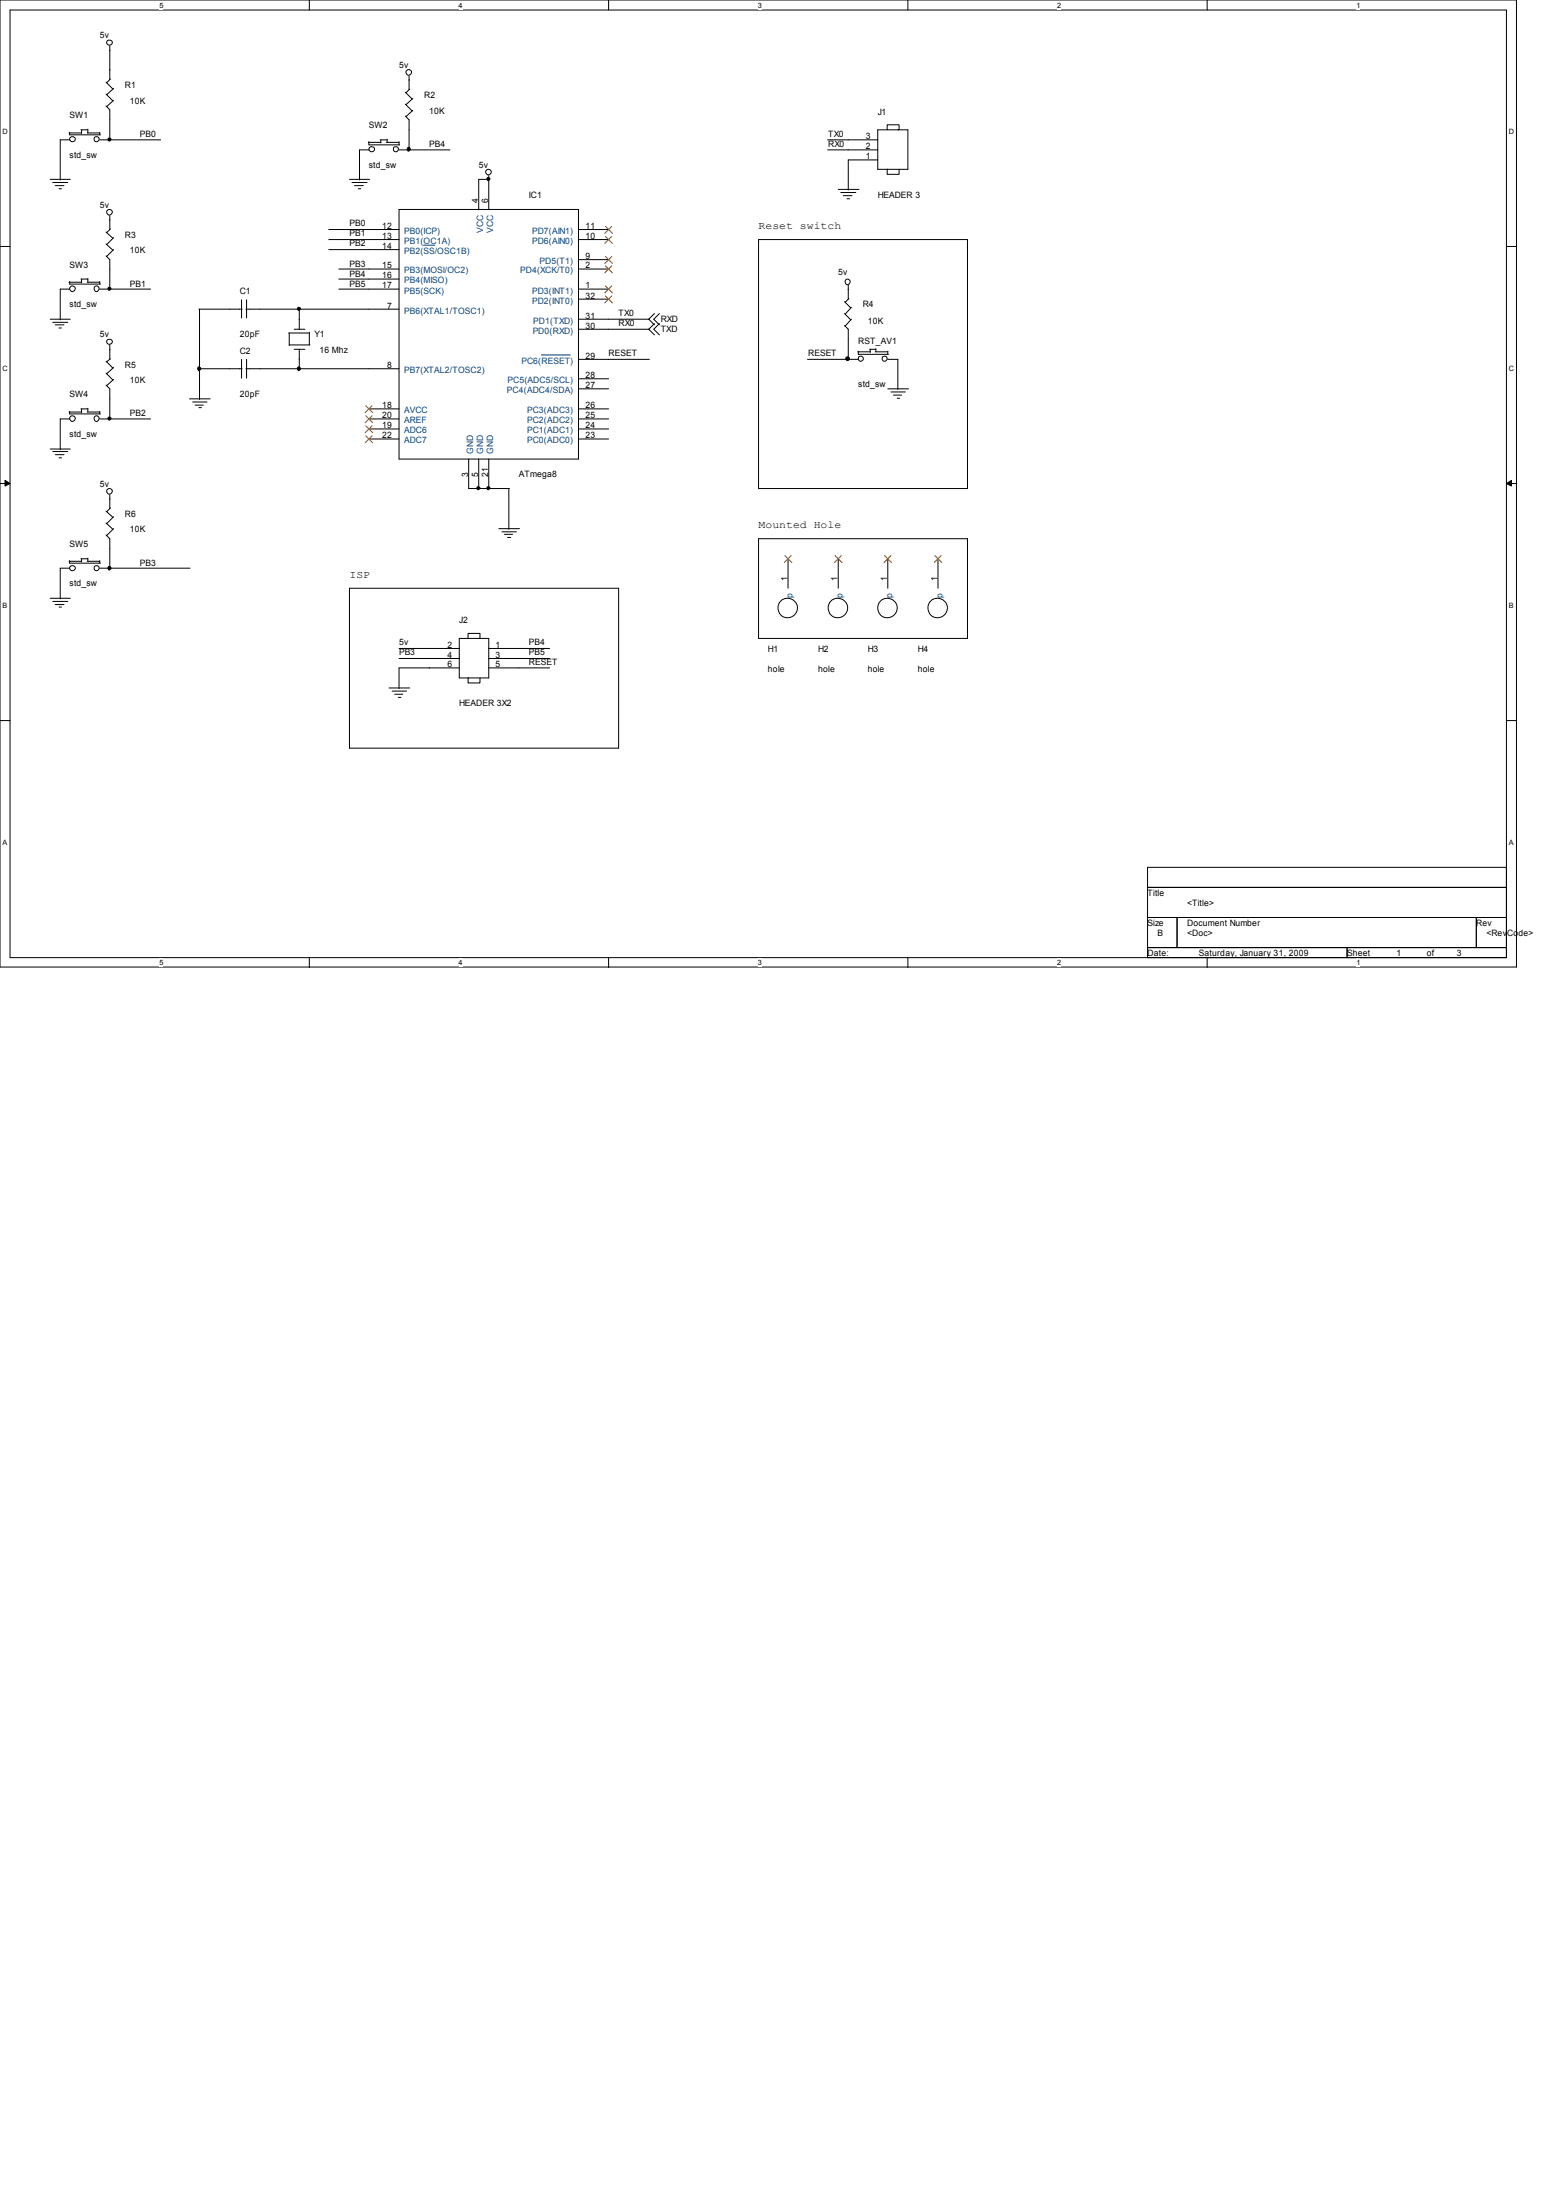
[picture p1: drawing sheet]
<svg xmlns="http://www.w3.org/2000/svg" width="210mm" height="297mm" viewBox="0 0 210 297" stroke-linecap="round" stroke-linejoin="round" font-family="sans-serif">
<path d="M0 0h204.6v130.6h-204.6zM1.4 1.4h201.9v127.9h-201.9z" fill="none" stroke="#000" stroke-width=".13"/>
<g fill="#fff">
<path d="M21.5 .2h.5v1.1h-.5z" fill-rule="evenodd"/>
<path d="M21.5 129.5h.5v1.1h-.5z" fill-rule="evenodd"/>
</g>
<path d="M41.7 0v1.4M41.7 129.3v1.3" fill="none" stroke="#000" stroke-width=".13"/>
<g fill="#fff">
<path d="M61.9 .2h.5v1.1h-.5z" fill-rule="evenodd"/>
<path d="M61.9 129.5h.5v1.1h-.5z" fill-rule="evenodd"/>
</g>
<path d="M82.1 0v1.4M82.1 129.3v1.3" fill="none" stroke="#000" stroke-width=".13"/>
<g fill="#fff">
<path d="M102.3 .2h.5v1.1h-.5z" fill-rule="evenodd"/>
<path d="M102.3 129.5h.5v1.1h-.5z" fill-rule="evenodd"/>
</g>
<path d="M122.5 0v1.4M122.5 129.3v1.3" fill="none" stroke="#000" stroke-width=".13"/>
<g fill="#fff">
<path d="M142.7 .2h.5v1.1h-.5z" fill-rule="evenodd"/>
<path d="M142.7 129.5h.5v1.1h-.5z" fill-rule="evenodd"/>
</g>
<path d="M162.9 0v1.4M162.9 129.3v1.3" fill="none" stroke="#000" stroke-width=".13"/>
<g fill="#fff">
<path d="M183 .2h.6v1.1h-.6z" fill-rule="evenodd"/>
<path d="M183 129.5h.6v1.1h-.6z" fill-rule="evenodd"/>
<path d="M.3 17.3h.6v1.1h-.6z" fill-rule="evenodd"/>
<path d="M203.6 17.3h.6v1.1h-.6z" fill-rule="evenodd"/>
<path d="M.3 49.2h.6v1.1h-.6z" fill-rule="evenodd"/>
<path d="M203.6 49.2h.6v1.1h-.6z" fill-rule="evenodd"/>
</g>
<path d="M0 33.3h1.4M203.3 33.3h1.3" fill="none" stroke="#000" stroke-width=".13"/>
<g fill="#fff">
<path d="M.3 81.2h.6v1.1h-.6z" fill-rule="evenodd"/>
<path d="M203.6 81.2h.6v1.1h-.6z" fill-rule="evenodd"/>
</g>
<path d="M0 65.3h1.4M203.3 65.3h1.3" fill="none" stroke="#000" stroke-width=".13"/>
<path d="M.7 64.9l.7 .4-.7 .3zM203.3 65.3l.7-.4v.7z" fill="#000" stroke="#000" stroke-width=".13"/>
<g fill="#fff">
<path d="M.3 113.2h.6v1.1h-.6z" fill-rule="evenodd"/>
<path d="M203.6 113.2h.6v1.1h-.6z" fill-rule="evenodd"/>
</g>
<g fill="none" stroke="#000" stroke-width=".13">
<path d="M9.3 17.9h1.7M9.4 17.9v.3h4.1M9.4 18.9h-1.3v5.4M10.9 17.5h1M11 17.5v.5M11.8 17.9h1.7M11.9 17.4v.5M13.5 17.9v.3M13.5 18.9h8.2M14.3 14.3l.5 .5v4.2M14.3 12.7l.9 .9M14.3 11.1l.9 .9"/>
<path d="M14.8 6.2v4.6M14.9 10.7l-.5 .5M15.3 13.5l-.9 .9M15.3 11.9l-.9 .9M49.7 19.2h1.7M49.8 19.1v.5h4.1M51.3 18.9h.9M51.4 18.9v.4M52.2 19.2h1.6M52.2 18.8v.4M53.8 19.1v.5M54.7 15.7l.5 .5v4.1"/>
<path d="M54.7 14.1l.9 .9M54.7 12.4l.9 1M55.2 10.2v1.9M55.3 12l-.5 .5M55.7 14.9l-.9 .8M55.7 13.3l-.9 .8M111.7 18.9h6.7M118.4 17.5h4.1v5.4h-4.1zM119.7 17.5v-.7h1.6v.7h-.1M6.8 24.2h2.7M7.1 24.6h2M7.5 25.1h1.1"/>
<path d="M8 25.5h.3M9.3 38.1h1.7M9.4 38v.4h4.1M9.4 39h-1.3v4.2M10.9 37.7h1M11 37.7v.5M11.8 38.1h1.7M11.9 37.6v.5M13.5 38v.4M13.5 39h6.8M14.3 34.5l.5 .6v4M14.3 32.9l.9 .9"/>
<path d="M14.3 31.3l.9 .9M14.8 29.1v1.9M14.9 30.9l-.5 .5M15.3 33.7l-.9 .9M15.3 32.1l-.9 .9M44.4 32.3h9.4M44.4 31h9.4M44.4 33.7h9.4M45.7 37.7h8.1M45.7 39h8.1M45.7 36.3h8.1M47.2 24.2h2.7"/>
<path d="M47.5 24.6h2M47.8 25.1h1.2M48.3 25.5h.4M49.8 20.2h-1.3v4.1M53.8 20.2h6.9M53.8 28.3h24.3v33.7h-24.3zM66 23.7v4.6M66 24.2h-1.4v4.1M78.1 32.3h4M78.1 39h4M78.1 36.3h4M78.1 35.1h4"/>
<path d="M78.1 31h4M102.4 32.3h28.2v33.7h-28.2zM111.7 20.2h6.7M113.1 25.6h2.8M113.5 26h2M113.8 26.4h1.2M114.3 26.8h.3M114.5 38.5v1.9M118.4 21.6h-3.9v4.1M119.8 22.9h-.1v.6h1.6v-.6M6.8 43.1h2.7M7.1 43.5h2"/>
<path d="M7.5 43.9h1.1M8 44.3h.3M9.3 55.6h1.7M9.4 55.5v.4h4.1M9.4 56.6h-1.3v4.1M10.9 55.2h1M11 55.2v.5M11.8 55.6h1.7M11.9 55.1v.5M13.5 55.5v.4M13.5 56.6h6.8M14.3 52l.5 .5v4.1"/>
<path d="M14.3 50.4l.9 .9M14.3 48.8l.9 .9M14.8 46.6v1.9M14.9 48.4l-.5 .5M15.3 51.2l-.9 .9M15.3 49.6l-.9 .9M25.6 53.8h2.8M26 54.3h1.9M26.3 54.7h1.1M26.8 55h.4M26.8 49.8h5.9M26.8 41.7h5.9"/>
<path d="M26.9 41.7v12.2M32.6 40.5v2.4M32.6 48.5v2.6M33.2 49.8h20.6M33.2 41.7h20.6M33.3 40.5v2.4M33.3 48.5v2.6M38.9 45h2.8M39 46.6h2.8M39 45v1.7M39.7 44.4h1.4M39.7 47.2h1.4"/>
<path d="M40.4 41.7v2.7M40.4 47.2v2.6M41.7 44.9v1.7M49.8 55.2h4M49.8 56.6h4M49.8 57.9h4M49.8 59.3h4M78.1 52.5h4M78.1 43.1h9.5M78.1 55.2h4M78.1 56.6h4M78.1 57.9h4"/>
<path d="M78.1 59.3h4M78.1 51.1h4M78.1 48.5h9.5M78.1 44.4h9.5M78.1 40.4h4M88.3 43.7l-.8 .7 .8 .8M88.3 42.3l-.8 .8 .8 .8M89 43.7l-.8 .7 .8 .8M89 42.3l-.8 .8 .8 .8M109 48.5h6.8M114 43.9l.5 .5v4.2M114 42.3l.8 .9"/>
<path d="M114 40.7l.8 .9M114.6 40.3l-.6 .5M114.9 43.1l-.9 .9M114.9 41.5l-.9 .9M115.7 47.5h1.7M115.8 47.4v.4h4.1M117.3 47.2h.9M117.4 47.2v.4M118.1 47.5h1.7M118.2 47.1v.4M119.8 52.5h2.8M119.8 47.4v.4"/>
<path d="M119.8 48.5h1.4v4.1M120.2 52.9h2M120.6 53.3h1.1M121.1 53.8h.3M6.8 60.6h2.7M7.1 61h2M7.5 61.4h1.1M8 61.8h.3M9.3 75.8h1.7M9.4 75.7v.3h4.1M9.4 76.7h-1.3v4.2M10.9 75.4h1"/>
<path d="M11 75.4v.5M11.8 75.8h1.7M11.9 75.4v.4M13.5 75.7v.3M13.5 76.7h12.2M14.3 72.2l.5 .5v4.1M14.3 70.6l.9 .9M14.3 69l.9 .8M14.8 66.8v1.9M14.9 68.6l-.5 .5M15.3 71.4l-.9 .9M15.3 69.8l-.9 .9"/>
<path d="M47.2 79.4h36.3v21.6h-36.3zM63.2 62v4h5.5M64.6 62v4M66 62v4M67.3 71.4h2.8M67.7 71.8h2M68.1 72.1h1.1M68.5 72.6h.4M68.7 66v5.5M102.4 72.7h28.2v13.5h-28.2zM106.3 75.4v4M113.1 75.4v4"/>
<path d="M119.8 75.4v4M126.6 75.4v4M0 97.3h1.4M6.8 80.8h2.7M7.1 81.2h2M7.5 81.6h1.1M8 82h.3M52.5 92.9h2.8M52.9 93.3h2M53.3 93.7h1.1M53.8 94.1h.3M53.8 87.5h8.2"/>
<path d="M53.8 88.9h8.2M62 86.2h4v5.3h-4zM62 90.2h-8.2v2.8M63.2 86.2v-.7h1.6v.7h-.2M63.2 91.5v.7h1.6v-.7M66 87.5h8.2M66 88.9h8.2M66 90.2h8.2M203.3 97.3h1.3M154.9 117.1h48.4v12.2h-48.4zM154.9 119.8h48.4M154.9 123.9h48.4"/>
<path d="M154.9 127.9h48.4M158.8 123.9v4M181.8 127.9v1.4M199.2 123.9v4"/>
<circle cx="9.8" cy="18.8" r=".37"/>
<circle cx="13" cy="18.8" r=".35"/>
<circle cx="14.8" cy="5.7" r=".37"/>
<circle cx="55.2" cy="9.8" r=".38"/>
<circle cx="9.8" cy="39" r=".38"/>
<circle cx="13" cy="39" r=".36"/>
<circle cx="14.8" cy="28.6" r=".38"/>
<circle cx="50.2" cy="20.1" r=".37"/>
<circle cx="53.4" cy="20.1" r=".35"/>
<circle cx="65.9" cy="23.2" r=".38"/>
<circle cx="114.4" cy="38" r=".36"/>
<circle cx="9.8" cy="56.5" r=".38"/>
<circle cx="13" cy="56.5" r=".36"/>
<circle cx="14.8" cy="46.1" r=".37"/>
<circle cx="116.1" cy="48.4" r=".35"/>
<circle cx="119.4" cy="48.4" r=".35"/>
<circle cx="9.8" cy="76.7" r=".37"/>
<circle cx="13" cy="76.7" r=".35"/>
<circle cx="14.8" cy="66.3" r=".38"/>
<circle cx="106.3" cy="82.1" r="1.33"/>
<circle cx="113.1" cy="82.1" r="1.33"/>
<circle cx="119.7" cy="82.1" r="1.33"/>
<circle cx="126.5" cy="82.1" r="1.33"/>
</g>
<g fill="none" stroke="#804000" stroke-width=".13">
<path d="M81.7 38.6l.9 .9M81.7 35.9l.9 .9M81.7 34.6l.9 1M81.7 31.9l.9 1M81.7 30.6l.9 .9M81.7 40l.9 .9M82.5 38.6l-.9 .9M82.5 35.9l-.9 .9M82.5 34.6l-.9 1M82.5 31.9l-.9 1M82.5 30.6l-.9 .9M82.5 40l-.9 .9"/>
<path d="M49.4 54.8l.9 .9M49.4 57.5l.9 .9M49.4 56.1l.9 1M49.4 58.8l.9 1M50.2 54.8l-.9 .9M50.2 57.5l-.9 .9M50.2 56.1l-.9 1M50.2 58.8l-.9 1M105.9 75l.9 .9M106.8 75l-1 .9M112.7 75l.9 .9M113.5 75l-.9 .9"/>
<path d="M119.4 75l.9 .9M120.2 75l-.9 .9M126.2 75l.9 .9M127 75l-.9 .9"/>
</g>
<path d="M57.1 33.1h1.6M73.1 47.9h3.9" fill="none" stroke="#004080" stroke-width=".13"/>
<path d="M14.6 18.7h.3l.1 .1-.1 .2-.2 .1-.1-.1zM14.6 38.8h.3l.1 .1-.1 .2-.2 .1-.1-.1zM55 20h.3l.1 .2-.3 .2-.2-.2zM65.8 24h.2l.1 .1-.1 .2-.1 .1-.1-.1zM14.6 56.4h.3l.1 .1-.1 .1-.2 .1-.1-.1zM26.7 49.6h.3l.1 .2-.3 .2-.1-.2zM40.2 49.6h.3l.1 .2-.3 .2-.2-.2zM40.2 41.5h.3l.1 .2-.1 .1-.2 .1-.1-.1zM114.2 48.3l.2-.1 .2 .2-.2 .3-.2-.1zM14.6 76.5h.3l.1 .2-.3 .3-.1-.3zM64.4 65.8h.3l.1 .1-.1 .1-.2 .1-.1-.1zM65.8 65.8h.2l.1 .1-.1 .1-.1 .1-.1-.1z" fill="#000" stroke="#000" stroke-width=".13"/>
<g font-size="1.4">
<text x="102.4" y="30.9">Reset switch</text>
<text x="102.4" y="71.3">Mounted Hole</text>
<text x="47.2" y="78">ISP</text>
</g>
<g font-size="1.2">
<text x="13.5" y="5.2">5v</text>
<text x="16.8" y="11.9">R1</text>
<text x="53.8" y="9.2">5v</text>
<text x="9.4" y="15.9">SW1</text>
<text x="17.5" y="14.1">10K</text>
<text x="49.8" y="17.3">SW2</text>
<text x="57.2" y="13.2">R2</text>
<text x="57.9" y="15.4">10K</text>
<text x="118.4" y="15.5">J1</text>
<text x="9.4" y="21.3">std_sw</text>
<text x="18.9" y="18.5">PB0</text>
<text x="49.8" y="22.7">std_sw</text>
<text x="57.9" y="19.8">PB4</text>
<text x="64.6" y="22.7">5v</text>
<text x="111.8" y="18.5">TX0</text>
<text x="111.8" y="19.8">RX0</text>
<text x="116.8" y="21.5">1</text>
<text x="116.8" y="20.2">2</text>
<text x="116.8" y="18.8">3</text>
<text x="13.5" y="28">5v</text>
<text x="64.5" y="27.3" transform="rotate(-90 64.5 27.3)">4</text>
<text x="65.9" y="27.3" transform="rotate(-90 65.9 27.3)">6</text>
<text x="71.4" y="26.7">IC1</text>
<text x="118.4" y="26.7">HEADER 3</text>
<text x="16.8" y="32.1">R3</text>
<text x="17.5" y="34.2">10K</text>
<text x="47.2" y="33.3">PB2</text>
<text x="47.2" y="36">PB3</text>
<text x="47.2" y="31.9">PB1</text>
<text x="47.2" y="30.6">PB0</text>
<text x="51.6" y="30.9">12</text>
<text x="51.6" y="32.3">13</text>
<text x="51.6" y="33.6">14</text>
<text x="79" y="35">9</text>
<text x="79" y="32.3">10</text>
<text x="79" y="30.9">11</text>
<text x="9.4" y="36.2">SW3</text>
<text x="9.4" y="41.5">std_sw</text>
<text x="17.5" y="38.7">PB1</text>
<text x="32.3" y="39.7">C1</text>
<text x="47.2" y="37.3">PB4</text>
<text x="47.2" y="38.7">PB5</text>
<text x="51.6" y="36.2">15</text>
<text x="51.6" y="37.6">16</text>
<text x="51.6" y="38.9">17</text>
<text x="52.2" y="41.7">7</text>
<text x="79" y="38.9">1</text>
<text x="79" y="36.2">2</text>
<text x="79" y="40.3">32</text>
<text x="113.1" y="37.2">5v</text>
<text x="116.4" y="41.5">R4</text>
<text x="13.5" y="45.6">5v</text>
<text x="32.3" y="47.8">C2</text>
<text x="32.3" y="45.6">20pF</text>
<text x="42.4" y="45.6">Y1</text>
<text x="43.1" y="47.7">16 Mhz</text>
<text x="79" y="44.4">30</text>
<text x="79" y="43">31</text>
<text x="83.5" y="44">RX0</text>
<text x="83.5" y="42.7">TX0</text>
<text x="89.2" y="44.9">TXD</text>
<text x="89.2" y="43.5">RXD</text>
<text x="115.8" y="46.5">RST_AV1</text>
<text x="117.1" y="43.7">10K</text>
<text x="9.4" y="53.6">SW4</text>
<text x="16.8" y="49.6">R5</text>
<text x="17.5" y="51.7">10K</text>
<text x="32.3" y="53.6">20pF</text>
<text x="52.2" y="49.7">8</text>
<text x="79" y="52.4">27</text>
<text x="79" y="51.1">28</text>
<text x="79" y="48.4">29</text>
<text x="82.1" y="48.1">RESET</text>
<text x="109.1" y="48.1">RESET</text>
<text x="115.8" y="52.2">std_sw</text>
<text x="9.4" y="59">std_sw</text>
<text x="17.5" y="56.1">PB2</text>
<text x="51.6" y="55.1">18</text>
<text x="51.6" y="57.8">19</text>
<text x="51.6" y="56.5">20</text>
<text x="51.6" y="59.2">22</text>
<text x="79" y="59.2">23</text>
<text x="79" y="57.8">24</text>
<text x="79" y="56.5">25</text>
<text x="79" y="55.1">26</text>
<text x="13.5" y="65.7">5v</text>
<text x="63.2" y="64.3" transform="rotate(-90 63.2 64.3)">3</text>
<text x="64.5" y="64.3" transform="rotate(-90 64.5 64.3)">5</text>
<text x="65.9" y="64.3" transform="rotate(-90 65.9 64.3)">21</text>
<text x="70" y="64.3">ATmega8</text>
<text x="16.8" y="69.8">R6</text>
<text x="17.5" y="71.9">10K</text>
<text x="9.4" y="73.8">SW5</text>
<text x="18.9" y="76.4">PB3</text>
<text x="9.4" y="79.2">std_sw</text>
<text x="106.3" y="78.5" transform="rotate(-90 106.3 78.5)">1</text>
<text x="113" y="78.5" transform="rotate(-90 113 78.5)">1</text>
<text x="119.7" y="78.5" transform="rotate(-90 119.7 78.5)">1</text>
<text x="126.5" y="78.5" transform="rotate(-90 126.5 78.5)">1</text>
<text x="53.8" y="88.5">PB3</text>
<text x="53.8" y="87.1">5v</text>
<text x="60.4" y="87.5">2</text>
<text x="60.4" y="88.8">4</text>
<text x="62" y="84.2">J2</text>
<text x="66.9" y="87.5">1</text>
<text x="66.9" y="88.8">3</text>
<text x="71.4" y="88.5">PB5</text>
<text x="71.4" y="87.1">PB4</text>
<text x="71.4" y="89.8">RESET</text>
<text x="103.6" y="88">H1</text>
<text x="110.4" y="88">H2</text>
<text x="117.1" y="88">H3</text>
<text x="123.9" y="88">H4</text>
<text x="60.4" y="90.1">6</text>
<text x="62" y="95.3">HEADER 3X2</text>
<text x="66.9" y="90.1">5</text>
<text x="103.6" y="90.8">hole</text>
<text x="110.4" y="90.8">hole</text>
<text x="117.1" y="90.8">hole</text>
<text x="123.9" y="90.8">hole</text>
<text x="154.9" y="120.9">Title</text>
<text x="154.9" y="125">Size</text>
<text x="160.2" y="122.3">&lt;Title&gt;</text>
<text x="160.2" y="125">Document Number</text>
<text x="199.2" y="125">Rev</text>
<text x="154.9" y="129">Date:</text>
<text x="156.2" y="126.3">B</text>
<text x="160.2" y="126.3">&lt;Doc&gt;</text>
<text x="161.8" y="129">Saturday, January 31, 2009</text>
<text x="181.8" y="129">Sheet</text>
<text x="188.5" y="129">1</text>
<text x="192.5" y="129">of</text>
<text x="196.6" y="129">3</text>
<text x="200.6" y="126.3">&lt;Rev</text>
<text x="203.4" y="126.3">Co</text>
<text x="204.9" y="126.3">de&gt;</text>
</g>
<g font-size="1.2" fill="#004080">
<text x="54.5" y="31.6">PB0(ICP)</text>
<text x="54.5" y="32.9">PB1(OC1A)</text>
<text x="54.5" y="34.3">PB2(SS/OSC1B)</text>
<text x="65.2" y="31.4" transform="rotate(-90 65.2 31.4)">VCC</text>
<text x="66.5" y="31.4" transform="rotate(-90 66.5 31.4)">VCC</text>
<text x="71.8" y="32.9">PD6(AIN0)</text>
<text x="71.8" y="31.6">PD7(AIN1)</text>
<text x="72.8" y="35.6">PD5(T1)</text>
<text x="54.5" y="36.9">PB3(MOSI/OC2)</text>
<text x="54.5" y="38.3">PB4(MISO)</text>
<text x="54.5" y="39.6">PB5(SCK)</text>
<text x="70.2" y="36.9">PD4(XCK/T0)</text>
<text x="71.8" y="41">PD2(INT0)</text>
<text x="71.8" y="39.6">PD3(INT1)</text>
<text x="54.5" y="42.3">PB6(XTAL1/TOSC1)</text>
<text x="71.9" y="45">PD0(RXD)</text>
<text x="72" y="43.7">PD1(TXD)</text>
<text x="54.5" y="50.4">PB7(XTAL2/TOSC2)</text>
<text x="68.4" y="53.1">PC4(ADC4/SDA)</text>
<text x="68.5" y="51.7">PC5(ADC5/SCL)</text>
<text x="70.4" y="49.1">PC6(RESET)</text>
<text x="54.5" y="55.8">AVCC</text>
<text x="54.5" y="58.5">ADC6</text>
<text x="54.5" y="57.1">AREF</text>
<text x="54.5" y="59.9">ADC7</text>
<text x="71.1" y="59.9">PC0(ADC0)</text>
<text x="71.1" y="58.5">PC1(ADC1)</text>
<text x="71.1" y="57.2">PC2(ADC2)</text>
<text x="71.1" y="55.8">PC3(ADC3)</text>
<text x="63.8" y="61.3" transform="rotate(-90 63.8 61.3)">GND</text>
<text x="65.2" y="61.3" transform="rotate(-90 65.2 61.3)">GND</text>
<text x="66.5" y="61.3" transform="rotate(-90 66.5 61.3)">GND</text>
<text x="106.9" y="80.8" transform="rotate(-90 106.9 80.8)">p</text>
<text x="113.7" y="80.8" transform="rotate(-90 113.7 80.8)">p</text>
<text x="120.4" y="80.8" transform="rotate(-90 120.4 80.8)">p</text>
<text x="127.2" y="80.8" transform="rotate(-90 127.2 80.8)">p</text>
</g>
<g font-size="1">
<text x="21.5" y="1">5</text>
<text x="61.9" y="1">4</text>
<text x="102.3" y="1">3</text>
<text x="142.7" y="1">2</text>
<text x="183" y="1">1</text>
<text x=".3" y="18.1">D</text>
<text x="203.6" y="18.1">D</text>
<text x=".3" y="50">C</text>
<text x="203.6" y="50">C</text>
<text x=".3" y="82">B</text>
<text x="203.6" y="82">B</text>
<text x=".3" y="114">A</text>
<text x="203.6" y="114">A</text>
<text x="21.5" y="130.3">5</text>
<text x="61.9" y="130.3">4</text>
<text x="102.3" y="130.3">3</text>
<text x="142.7" y="130.3">2</text>
<text x="183" y="130.3">1</text>
</g>
</svg>
